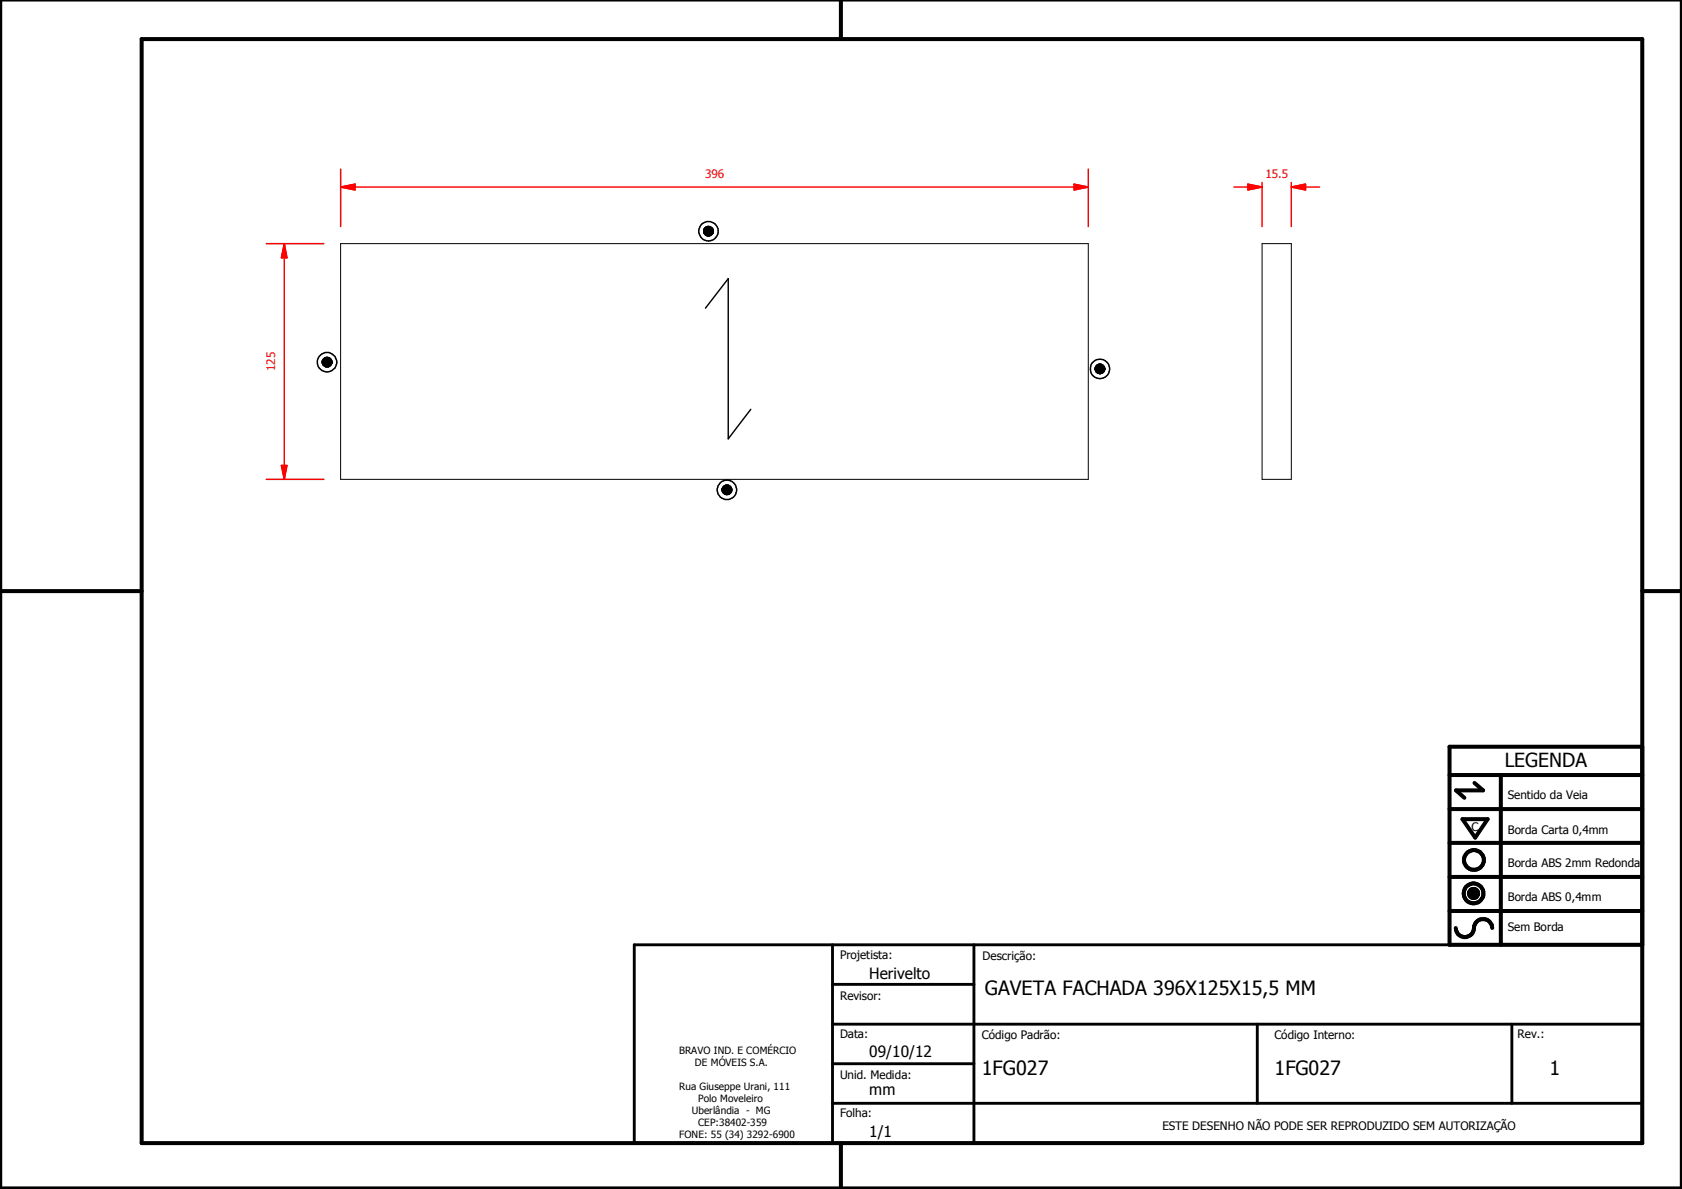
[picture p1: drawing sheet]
<svg xmlns="http://www.w3.org/2000/svg" width="297mm" height="210mm" viewBox="0 0 297 210" stroke-linecap="round" stroke-linejoin="round" font-family="sans-serif">
<g fill="none" stroke="#000" stroke-width=".18">
<path d="M125 40h.1l-.1 1.7zM125 40l-.1 1.7zM125.1 40v1.7h-.1zM125.1 40v1.7zM125.2 40l-.1 1.7zM125.2 40h.1l-.1 1.7zM60.2 43h132v41.6h-132zM124.3 40.6v.5zM124.3 40.6v.4zM124.3 40.6v.3zM124.3 40.7v.2zM124.3 40.5v.6z"/>
<path d="M124.4 40.4v.8zM124.4 40.4l-.1 .7zM124.4 40.3h.1l-.1 1zM124.4 40.3v1zM124.4 40.3v.9zM124.5 40.3v1.1zM124.5 40.2l.1-.1-.1 1.3zM124.5 40.2v1.2zM124.6 40.1v1.4zM124.7 40.1l.1-.1-.1 1.5zM124.7 40.1v1.4zM124.8 40h.1l-.1 1.6z"/>
<path d="M124.8 40v1.6zM124.9 40v1.6zM124.9 40v1.6h-.1zM124.9 40h.1l-.1 1.7zM124.9 40v1.7zM125.3 40v1.7h-.1zM125.3 40v1.7zM125.4 40l-.1 1.7zM125.4 40v1.6zM125.5 40.1l-.1 1.5zM125.5 40.1v1.4zM125.6 40.1l-.1 1.4z"/>
<path d="M125.6 40.1v1.4zM125.7 40.2l-.1 1.3zM125.7 40.2v1.2zM125.8 40.3l-.1 1.1zM125.8 40.3v1.1zM125.8 40.3v1zM125.9 40.4l-.1 .9zM125.9 40.4v.8zM125.9 40.5v.7zM125.9 40.5v.6zM125.9 40.6v.5zM125.9 40.6v.4z"/>
<path d="M125.9 40.7v.3zM125.9 40.7v.2zM222.9 43h5.1v41.6h-5.1zM56.9 63.7v.5zM56.9 63.7v.4zM56.9 63.8v.3zM56.9 63.8v.2zM57 63.6v.7zM57 63.6l-.1 .6zM57 63.5v.8zM57.1 63.5v.9zM57.1 63.4l.1-.1-.1 1.2z"/>
<path d="M57.1 63.4v1.1zM57.1 63.4v1zM57.2 63.3v1.3zM57.2 63.2h.1l-.1 1.4zM57.2 63.2v1.4zM57.3 63.2h.1l-.1 1.4zM57.3 63.2v1.4zM57.4 63.2v1.5zM57.4 63.2v1.5l-.1-.1zM57.5 63.1v1.6zM57.5 63.1l-.1 1.6zM57.6 63.1h.1l-.1 1.7z"/>
<path d="M57.6 63.1v1.7zM57.7 63.1v1.7zM57.7 63.1v1.7h-.1zM57.7 63.1h.2l-.2 1.7zM57.9 63.1v1.7h-.2zM57.9 63.1v1.7zM58 63.1l-.1 1.7zM58 63.1v1.7zM58 63.1l.1 .1-.1 1.5zM58.1 63.2v1.5h-.1zM58.1 63.2v1.5zM58.2 63.2l-.1 1.5z"/>
<path d="M58.2 63.2v1.4zM58.3 63.3l-.1 1.3zM58.3 63.3v1.3zM58.4 63.4l-.1 1.2zM58.4 63.4v1.1zM58.5 63.5l-.1 1zM58.5 63.5v.9zM58.5 63.5v.8zM58.5 63.6v.7zM58.6 63.7l-.1 .6zM58.6 63.7v.5zM58.6 63.8v.4z"/>
<path d="M58.6 63.8v.3zM58.6 63.8v.2zM193.4 64.9v.4zM193.4 64.9v.3zM193.4 65v.2zM193.5 64.8v.7zM193.5 64.8v.6zM193.5 64.9v.5zM193.5 64.9l-.1 .4zM193.5 64.7l.1-.1-.1 .9zM193.5 64.7v.8zM193.6 64.6v1z"/>
<path d="M193.6 64.6v1.1zM193.7 64.5l.1-.1-.1 1.3zM193.7 64.5v1.2zM193.8 64.4v1.4zM193.8 64.4v1.5zM193.9 64.3v1.6zM194 64.3h.1l-.1 1.6zM194 64.3l-.1 1.6zM194.1 64.3v1.7zM194.1 64.3v1.7l-.1-.1zM194.1 64.3h.2l-.2 1.7zM194.3 64.3v1.7h-.2z"/>
<path d="M194.3 64.3v1.7zM194.4 64.3l-.1 1.7zM194.4 64.3v1.7zM194.5 64.3l-.1 1.7zM194.5 64.3v1.6zM194.6 64.3l-.1 1.6zM194.6 64.3v1.6zM194.6 64.4v1.5zM194.7 64.4l-.1 1.5zM194.7 64.4v1.4zM194.8 64.5l-.1 1.3zM194.8 64.5v1.2z"/>
<path d="M194.9 64.6l-.1 1.1zM194.9 64.6v1.1zM194.9 64.6v1zM195 64.7l-.1 .9zM195 64.7v.8zM195 64.8v.7zM195 64.9v.6zM195 64.9v.5zM195.1 64.9l-.1 .5zM195.1 64.9v.4zM195.1 65v.3zM195.1 65v.2z"/>
<path d="M127.5 86.3v.4zM127.5 86.3v.3zM127.5 86.4v.2zM127.6 86.1v.7zM127.6 86.1v.6zM127.6 86.2v.5zM127.6 86.2l-.1 .5zM127.6 86.1v.8zM127.7 86l.1-.1-.1 1.1zM127.7 86v1zM127.7 86l-.1 .9zM127.8 85.9v1.1z"/>
<path d="M127.8 85.9l.1-.1-.1 1.3zM127.8 85.9v1.2zM127.9 85.8v1.4zM128 85.8l.1-.1-.1 1.5zM128 85.8v1.4zM128.1 85.7v1.5zM128.1 85.7l.1-.1-.1 1.7zM128.1 85.7v1.6zM128.2 85.6h.1l-.1 1.7zM128.2 85.6l-.1 1.7zM128.3 85.6v1.7zM128.3 85.6v1.7h-.1z"/>
<path d="M128.4 85.6v1.7zM128.4 85.6h.1l-.1 1.7zM128.5 85.6v1.7h-.1zM128.5 85.6v1.7zM128.6 85.6l-.1 1.7zM128.6 85.6v1.7zM128.6 85.7v1.6zM128.7 85.7l-.1 1.6zM128.7 85.7v1.5zM128.8 85.8l-.1 1.4zM128.8 85.8v1.4zM128.9 85.8l-.1 1.4z"/>
<path d="M128.9 85.8v1.4zM128.9 85.9v1.3zM128.9 85.9v1.2zM129 85.9l-.1 1.2zM129 85.9v1.1zM129.1 86l-.1 1zM129.1 86v1zM129.1 86.1v.9zM129.1 86.1v.8zM129.2 86.1l-.1 .8zM129.2 86.1v.7zM129.2 86.2v.6z"/>
<path d="M129.2 86.2v.5zM129.2 86.3v.4zM129.2 86.4v.3zM129.2 86.4v.2zM259.4 157.6l1.6 .1zM259.4 157.7l1.6 .1zM259.4 157.8l1.6 .1zM259.4 157.9h1.6v.1zM259.4 157.9l1.6 .1h-1.5zM259.4 157.6h1.6zM259.5 158h1.5zM259.5 158l1.4 .1z"/>
<path d="M259.5 157.5l1.5 .1h-1.6zM259.5 157.5l1.5 .1zM259.5 158.1h1.4zM259.5 157.4l1.5 .1h-1.5zM259.5 157.4l1.5 .1zM259.5 158.1l1.4 .1zM259.5 157.3l1.4 .1h-1.4zM259.5 157.3l1.4 .1zM259.6 158.2h1.3zM259.6 158.2h1.2zM259.6 157.2l1.3 .1h-1.4zM259.6 157.2l1.3 .1z"/>
<path d="M259.6 158.2l1.2 .1zM259.6 157.2h1.3zM259.7 158.3h1.1zM259.7 158.3l1 .1zM259.7 157.1l1.1 .1h-1.2zM259.7 157.1l1.1 .1zM259.7 157.1h1.1zM259.8 158.4h.9zM259.8 158.4h.8zM259.8 157.1h1zM259.8 157.1h.9zM259.8 158.4l.8 .1z"/>
<path d="M259.8 157l.9 .1zM259.8 157h.8zM259.9 158.5h.7zM259.9 158.5h.6zM259.9 157h.7zM260 158.5h.5zM260 158.5h.4zM260 157h.6zM260.1 158.5h.3zM260.1 158.5h.2zM260.1 156.9l.4 .1zM260.1 156.9h.3z"/>
<path d="M260.1 156.9h.2z"/>
</g>
<g fill="#000">
<path d="M125 40h.1l-.1 1.7zM125.1 40v1.7h-.1zM125.1 40v1.7zM125.2 40l-.1 1.7zM125.2 40h.1l-.1 1.7zM124.3 40.5v.6zM124.3 40.6v.5zM124.3 40.6v.4zM124.3 40.6v.3zM124.3 40.7v.2zM124.4 40.4l-.1 .7zM124.4 40.3v.9z"/>
<path d="M124.4 40.4v.8zM124.4 40.3h.1l-.1 1zM124.4 40.3v1zM124.5 40.2v1.2zM124.5 40.3v1.1zM124.5 40.2l.1-.1-.1 1.3zM124.6 40.1v1.4zM124.7 40.1l.1-.1-.1 1.5zM124.7 40.1v1.4zM124.8 40h.1l-.1 1.6zM124.8 40v1.6zM124.9 40v1.6z"/>
<path d="M124.9 40v1.6h-.1zM124.9 40h.1l-.1 1.7zM124.9 40v1.7zM125 40l-.1 1.7zM125.3 40v1.7h-.1zM125.3 40v1.7zM125.4 40l-.1 1.7zM125.4 40v1.6zM125.5 40.1l-.1 1.5zM125.5 40.1v1.4zM125.6 40.1l-.1 1.4zM125.6 40.1v1.4z"/>
<path d="M125.7 40.2l-.1 1.3zM125.7 40.2v1.2zM125.8 40.3l-.1 1.1zM125.8 40.3v1.1zM125.8 40.3v1zM125.9 40.4l-.1 .9zM125.9 40.4v.8zM125.9 40.5v.7zM125.9 40.5v.6zM125.9 40.6v.5zM125.9 40.6v.4zM125.9 40.7v.3z"/>
<path d="M125.9 40.7v.2zM57 63.6l-.1 .6zM56.9 63.7v.5zM56.9 63.7v.4zM56.9 63.8v.3zM56.9 63.8v.2zM57 63.5v.8zM57 63.6v.7zM57.1 63.4v1zM57.1 63.5v.9zM57.1 63.4l.1-.1-.1 1.2zM57.1 63.4v1.1z"/>
<path d="M57.2 63.2v1.4zM57.2 63.3v1.3zM57.2 63.2h.1l-.1 1.4zM57.3 63.2h.1l-.1 1.4zM57.3 63.2v1.4zM57.4 63.2v1.5zM57.4 63.2v1.5l-.1-.1zM57.5 63.1v1.6zM57.5 63.1l-.1 1.6zM57.6 63.1h.1l-.1 1.7zM57.6 63.1v1.7zM57.7 63.1v1.7z"/>
<path d="M57.7 63.1v1.7h-.1zM57.7 63.1h.2l-.2 1.7zM57.9 63.1v1.7h-.2zM57.9 63.1v1.7zM58 63.1l-.1 1.7zM58 63.1v1.7zM58 63.1l.1 .1-.1 1.5zM58.1 63.2v1.5h-.1zM58.1 63.2v1.5zM58.2 63.2l-.1 1.5zM58.2 63.2v1.4zM58.3 63.3l-.1 1.3z"/>
<path d="M58.3 63.3v1.3zM58.4 63.4l-.1 1.2zM58.4 63.4v1.1zM58.5 63.5l-.1 1zM58.5 63.5v.9zM58.5 63.5v.8zM58.5 63.6v.7zM58.6 63.7l-.1 .6zM58.6 63.7v.5zM58.6 63.8v.4zM58.6 63.8v.3zM58.6 63.8v.2z"/>
<path d="M193.5 64.9l-.1 .4zM193.4 64.9v.4zM193.4 64.9v.3zM193.4 65v.2zM193.5 64.7v.8zM193.5 64.8v.7zM193.5 64.8v.6zM193.5 64.9v.5zM193.5 64.7l.1-.1-.1 .9zM193.6 64.6v1zM193.6 64.6v1.1zM193.7 64.5l.1-.1-.1 1.3z"/>
<path d="M193.7 64.5v1.2zM193.8 64.4v1.4zM193.8 64.4v1.5zM193.9 64.3v1.6zM194 64.3h.1l-.1 1.6zM194 64.3l-.1 1.6zM194.1 64.3v1.7zM194.1 64.3v1.7l-.1-.1zM194.1 64.3h.2l-.2 1.7zM194.3 64.3v1.7h-.2zM194.3 64.3v1.7zM194.4 64.3l-.1 1.7z"/>
<path d="M194.4 64.3v1.7zM194.5 64.3l-.1 1.7zM194.5 64.3v1.6zM194.6 64.3l-.1 1.6zM194.6 64.3v1.6zM194.6 64.4v1.5zM194.7 64.4l-.1 1.5zM194.7 64.4v1.4zM194.8 64.5l-.1 1.3zM194.8 64.5v1.2zM194.9 64.6l-.1 1.1zM194.9 64.6v1.1z"/>
<path d="M194.9 64.6v1zM195 64.7l-.1 .9zM195 64.7v.8zM195 64.8v.7zM195 64.9v.6zM195 64.9v.5zM195.1 64.9l-.1 .5zM195.1 64.9v.4zM195.1 65v.3zM195.1 65v.2zM127.6 86.2l-.1 .5zM127.5 86.3v.4z"/>
<path d="M127.5 86.3v.3zM127.5 86.4v.2zM127.6 86.1v.7zM127.6 86.1v.6zM127.6 86.2v.5zM127.7 86l-.1 .9zM127.6 86.1v.8zM127.7 86l.1-.1-.1 1.1zM127.7 86v1zM127.8 85.9v1.1zM127.8 85.9l.1-.1-.1 1.3zM127.8 85.9v1.2z"/>
<path d="M127.9 85.8v1.4zM128 85.8l.1-.1-.1 1.5zM128 85.8v1.4zM128.1 85.7v1.5zM128.1 85.7l.1-.1-.1 1.7zM128.1 85.7v1.6zM128.2 85.6h.1l-.1 1.7zM128.2 85.6l-.1 1.7zM128.3 85.6v1.7zM128.3 85.6v1.7h-.1zM128.4 85.6v1.7zM128.4 85.6h.1l-.1 1.7z"/>
<path d="M128.5 85.6v1.7h-.1zM128.5 85.6v1.7zM128.6 85.6l-.1 1.7zM128.6 85.6v1.7zM128.6 85.7v1.6zM128.7 85.7l-.1 1.6zM128.7 85.7v1.5zM128.8 85.8l-.1 1.4zM128.8 85.8v1.4zM128.9 85.8l-.1 1.4zM128.9 85.8v1.4zM128.9 85.9v1.3z"/>
<path d="M128.9 85.9v1.2zM129 85.9l-.1 1.2zM129 85.9v1.1zM129.1 86l-.1 1zM129.1 86v1zM129.1 86.1v.9zM129.1 86.1v.8zM129.2 86.1l-.1 .8zM129.2 86.1v.7zM129.2 86.2v.6zM129.2 86.2v.5zM129.2 86.3v.4z"/>
<path d="M129.2 86.4v.3zM129.2 86.4v.2zM259.4 157.6h1.6zM259.5 157.5l1.5 .1h-1.6zM259.5 157.5l1.5 .1zM259.5 157.4l1.5 .1h-1.5zM259.5 157.4l1.5 .1zM259.5 157.3l1.4 .1h-1.4zM259.5 157.3l1.4 .1zM259.6 157.2l1.3 .1h-1.4zM259.6 157.2l1.3 .1zM259.6 157.2h1.3z"/>
<path d="M259.7 157.1l1.1 .1h-1.2zM259.7 157.1l1.1 .1zM259.7 157.1h1.1zM259.8 157.1h1zM259.8 157.1h.9zM259.8 157l.9 .1zM259.8 157h.8zM259.9 157h.7zM260 157h.6zM260.1 156.9l.4 .1zM260.1 156.9h.3zM260.1 156.9h.2z"/>
<path d="M260.1 158.5h.2zM260 158.5h.4zM260.1 158.5h.3zM259.9 158.5h.6zM260 158.5h.5zM259.8 158.4l.8 .1zM259.9 158.5h.7zM259.8 158.4h.8zM259.7 158.3l1 .1zM259.8 158.4h.9zM259.6 158.2l1.2 .1zM259.7 158.3h1.1z"/>
<path d="M259.6 158.2h1.2zM259.5 158.1l1.4 .1zM259.6 158.2h1.3zM259.5 158l1.4 .1zM259.5 158.1h1.4zM259.4 157.9l1.6 .1h-1.5zM259.5 158h1.5zM259.4 157.6l1.6 .1zM259.4 157.7l1.6 .1zM259.4 157.8l1.6 .1zM259.4 157.9h1.6v.1z"/>
</g>
<g fill="none" stroke="#000" stroke-width=".71">
<path d="M148.5 0v6.9M297 -.1v209.9h-297v-209.9M25 6.9h265v194.9h-265zM0 104.4h25M290 104.4h7M256 136.8h34M260.4 138.2l1.5 1.3h-4.8l1.5 1.3M265 136.8v30M290 131.8h-34v35h34M256 154.8h34M256 148.8h34M256 142.8h34"/>
<path d="M258.3 144.6h4.4l-2.2 3.3zM256 160.8h34M257.1 163.8a1.62 1.62 0 0 0 1.8 1.6 1.62 1.62 0 0 0 1.4-1.9 1.63 1.63 0 0 1 1.7-1.2 1.63 1.63 0 0 1 1.5 1.5M148.5 201.8v8"/>
<circle cx="260.2" cy="157.7" r="1.76"/>
<circle cx="260.2" cy="157.7" r=".82"/>
<circle cx="260.3" cy="151.8" r="1.76"/>
</g>
<path d="M112 166.8h178v35h-178zM147 173.8h25M147 166.8v35M172 166.8v35M147 194.8h143M147 180.8h143M147 187.8h25M222 180.8v14M267 180.8v14" fill="none" stroke="#000" stroke-width=".51"/>
<path d="M60.2 33h2.5" fill="none" stroke="#f00" stroke-width=".25"/>
<path d="M60.2 33l2.5-.5v1z" fill="#f00"/>
<path d="M60.2 33l2.5-.5v1zM189.7 33h2.5" fill="none" stroke="#f00" stroke-width=".25"/>
<path d="M189.7 32.5l2.5 .5-2.5 .5z" fill="#f00"/>
<path d="M60.2 29.8v10.2M62.7 33h127M189.7 32.5l2.5 .5-2.5 .5zM192.2 29.8v10.2M50.2 82.2v2.4" fill="none" stroke="#f00" stroke-width=".25"/>
<path d="M49.7 82.2h1l-.5 2.4z" fill="#f00"/>
<path d="M50.2 43v2.5M49.7 82.2h1l-.5 2.4z" fill="none" stroke="#f00" stroke-width=".25"/>
<path d="M50.2 43l.5 2.5h-1z" fill="#f00"/>
<path d="M228 33h2.5M47 43h10.2M50.2 43l.5 2.5h-1zM50.2 45.5v36.7M47 84.6h10.2" fill="none" stroke="#f00" stroke-width=".25"/>
<path d="M228 33l2.5-.5v1z" fill="#f00"/>
<path d="M220.4 33h2.5M228 33l2.5-.5v1z" fill="none" stroke="#f00" stroke-width=".25"/>
<path d="M220.4 32.5l2.5 .5-2.5 .5z" fill="#f00"/>
<path d="M217.9 33h2.5M220.4 32.5l2.5 .5-2.5 .5zM222.9 32.2v7.8M228 32.2v7.8M230.5 33h2.5" fill="none" stroke="#f00" stroke-width=".25"/>
<g fill="none" stroke="#000" stroke-width=".25">
<path d="M124.6 54.4l4-5.2v28.3l4-5.2"/>
<circle cx="125.1" cy="40.8" r="1.72"/>
<circle cx="125.1" cy="40.8" r=".85"/>
<circle cx="57.7" cy="63.9" r="1.72"/>
<circle cx="57.8" cy="63.9" r=".85"/>
<circle cx="194.2" cy="65.1" r=".85"/>
<circle cx="194.2" cy="65.1" r="1.72"/>
<circle cx="128.4" cy="86.5" r="1.73"/>
<circle cx="128.4" cy="86.5" r=".85"/>
</g>
<g font-size="3.5">
<text x="173.9" y="175.7">GAVETA FACHADA 396X125X15,5 MM</text>
<text x="173.4" y="189.7">1FG027</text>
<text x="225.1" y="189.7">1FG027</text>
<text x="273.6" y="189.7">1</text>
</g>
<text font-size="3.4" x="265.7" y="135.4">LEGENDA</text>
<g font-size="2.7">
<text x="153.5" y="172.8">Herivelto</text>
<text x="153.5" y="186.6">09/10/12</text>
<text x="153.5" y="193.4">mm</text>
<text x="153.5" y="200.8">1/1</text>
</g>
<g font-size="2.1" fill="#f00">
<text x="124.5" y="31.4">396</text>
<text x="223.5" y="31.4">15.5</text>
<text x="48.6" y="65.5" transform="rotate(-90 48.6 65.5)">125</text>
</g>
<g font-size="2.1">
<text x="266.3" y="141.1">Sentido da Veia</text>
<text x="259.8" y="146.7">C</text>
<text x="266.3" y="147.2">Borda Carta 0,4mm</text>
<text x="266.3" y="153.1">Borda ABS 2mm Redonda</text>
<text x="266.3" y="159">Borda ABS 0,4mm</text>
<text x="266.3" y="164.4">Sem Borda</text>
<text x="148.4" y="169.3">Projetista:</text>
<text x="173.5" y="169.5">Descrição:</text>
<text x="148.4" y="176.6">Revisor:</text>
<text x="148.4" y="183.2">Data:</text>
<text x="173.4" y="183.3">Código Padrão:</text>
<text x="225.1" y="183.3">Código Interno:</text>
<text x="268" y="183.2">Rev.:</text>
<text x="148.4" y="190.5">Unid. Medida:</text>
<text x="148.4" y="197.2">Folha:</text>
<text x="205.3" y="199.5">ESTE DESENHO NÃO PODE SER REPRODUZIDO SEM AUTORIZAÇÃO</text>
</g>
<g font-size="1.8">
<text x="119.9" y="186">BRAVO IND. E COMÉRCIO</text>
<text x="122.7" y="188.1">DE MÓVEIS S.A.</text>
<text x="119.9" y="192.4">Rua Giuseppe Urani, 111</text>
<text x="122.2" y="196.7">Uberlândia - MG</text>
<text x="123.3" y="194.6">Polo Moveleiro</text>
<text x="119.9" y="201">FONE: 55 (34) 3292-6900</text>
<text x="123.3" y="198.8">CEP:38402-359</text>
</g>
</svg>
